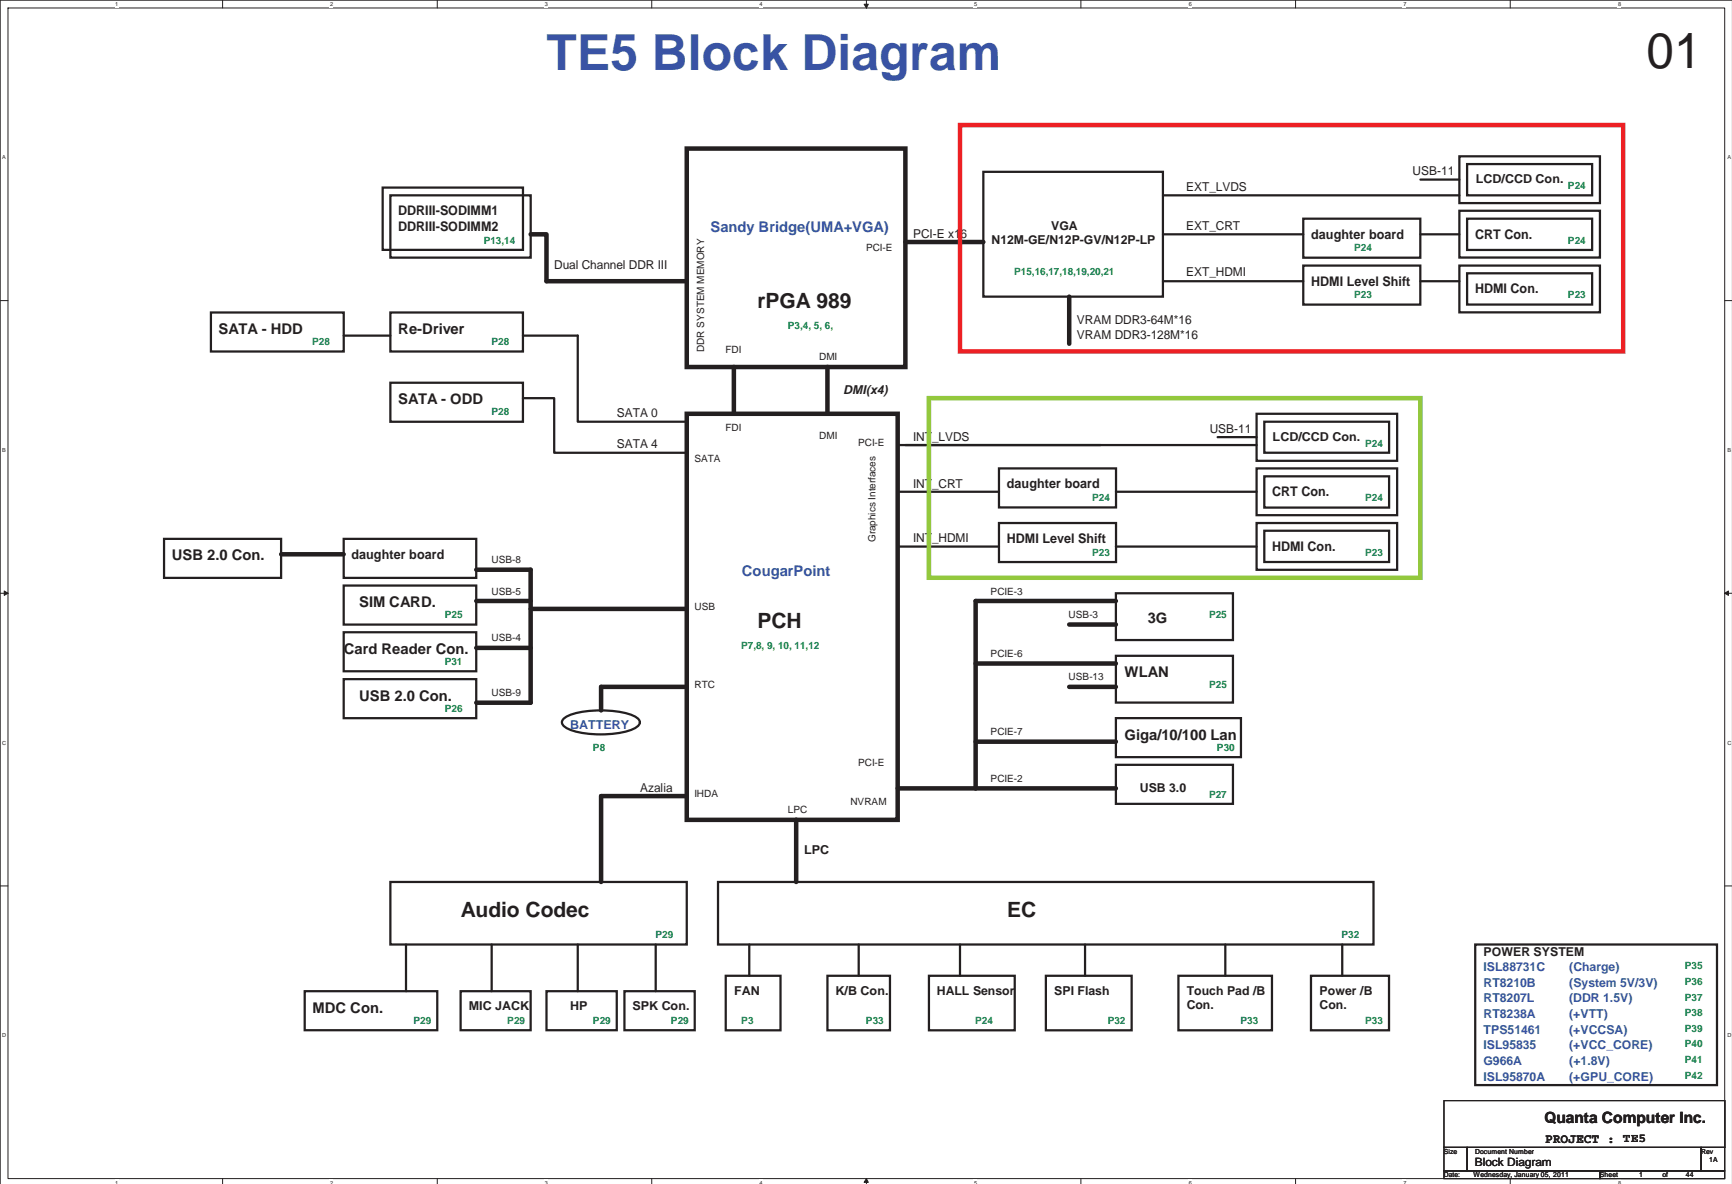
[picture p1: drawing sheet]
<svg xmlns="http://www.w3.org/2000/svg" width="293mm" height="200mm" viewBox="0 0 293 200" stroke-linecap="round" stroke-linejoin="round" font-family="sans-serif">
<path d="M1.4 1.4h290.5v198.1h-290.5zM293.2 0h-293.2v200.4" fill="none" stroke="#231f20" stroke-width=".17"/>
<g fill="#fff">
<path d="M19.5 .2h.5v1.1h-.5z"/>
<path d="M19.5 199.6h.5v.8h-.5z"/>
</g>
<path d="M37.7 0v1.4M37.7 199.5v.9" fill="none" stroke="#231f20" stroke-width=".17"/>
<g fill="#fff">
<path d="M55.8 .2h.6v1.1h-.6z"/>
<path d="M55.8 199.6h.6v.8h-.6z"/>
</g>
<path d="M74 0v1.4M74 199.5v.9" fill="none" stroke="#231f20" stroke-width=".17"/>
<g fill="#fff">
<path d="M92.1 .2h.6v1.1h-.6z"/>
<path d="M92.1 199.6h.6v.8h-.6z"/>
</g>
<path d="M110.3 0v1.4M110.3 199.5v.9" fill="none" stroke="#231f20" stroke-width=".17"/>
<g fill="#fff">
<path d="M128.5 .2h.5v1.1h-.5z"/>
<path d="M128.5 199.6h.5v.8h-.5z"/>
</g>
<path d="M146.6 0v1.4M146.6 199.5v.9" fill="none" stroke="#231f20" stroke-width=".17"/>
<path d="M146.3 .7h.7l-.4 .7z" fill="#231f20"/>
<path d="M146.3 .7h.7l-.4 .7z" fill="none" stroke="#231f20" stroke-width=".17"/>
<path d="M146.6 199.5l.4 .6h-.7z" fill="#231f20"/>
<path d="M146.6 199.5l.4 .6h-.7z" fill="none" stroke="#231f20" stroke-width=".17"/>
<g fill="#fff">
<path d="M164.8 .2h.5v1.1h-.5z"/>
<path d="M164.8 199.6h.5v.8h-.5z"/>
</g>
<path d="M183 0v1.4M183 199.5v.9" fill="none" stroke="#231f20" stroke-width=".17"/>
<g fill="#fff">
<path d="M201.1 .2h.5v1.1h-.5z"/>
<path d="M201.1 199.6h.5v.8h-.5z"/>
</g>
<path d="M219.3 0v1.4M219.3 199.5v.9" fill="none" stroke="#231f20" stroke-width=".17"/>
<g fill="#fff">
<path d="M237.5 .2h.5v1.1h-.5z"/>
<path d="M237.5 199.6h.5v.8h-.5z"/>
</g>
<path d="M255.6 0v1.4M255.6 199.5v.9" fill="none" stroke="#231f20" stroke-width=".17"/>
<g fill="#fff">
<path d="M273.8 .2h.5v1.1h-.5z"/>
<path d="M273.8 199.6h.5v.8h-.5z"/>
<path d="M.4 26.1h.6v1.1h-.6z"/>
<path d="M292.3 26.1h.6v1.1h-.6z"/>
<path d="M.4 75.6h.6v1.1h-.6z"/>
<path d="M292.3 75.6h.6v1.1h-.6z"/>
</g>
<path d="M0 50.9h1.4M291.9 50.9h1.3" fill="none" stroke="#231f20" stroke-width=".17"/>
<g fill="#fff">
<path d="M.4 125.2h.7v1h-.7z"/>
<path d="M292.3 125.2h.7v1h-.7z"/>
</g>
<path d="M0 100.4h1.4M291.9 100.4h1.3" fill="none" stroke="#231f20" stroke-width=".17"/>
<path d="M.7 100l.7 .4-.7 .4z" fill="#231f20"/>
<path d="M.7 100l.7 .4-.7 .4z" fill="none" stroke="#231f20" stroke-width=".17"/>
<path d="M291.9 100.4l.7-.4v.8z" fill="#231f20"/>
<path d="M291.9 100.4l.7-.4v.8z" fill="none" stroke="#231f20" stroke-width=".17"/>
<g fill="#fff">
<path d="M.4 174.7h.7v1.1h-.7z"/>
<path d="M292.3 174.7h.7v1.1h-.7z"/>
</g>
<path d="M0 149.9h1.4M291.9 149.9h1.3M244.4 186.3h47.6v7.9h-47.6zM244.4 194.2h3.9v4h-3.9zM244.4 198.2h26.4v1.3h-26.4zM248.3 194.2h39.6v4h-39.6zM270.8 198.2h21.1v1.3h-21.1zM287.9 194.2h4v4h-4z" fill="none" stroke="#231f20" stroke-width=".17"/>
<g fill="none" stroke="#231f20" stroke-width=".76">
<path d="M89.8 39.7h2.7v7.9h23.7M116.2 25.1h37v37h-37zM153.2 41h13.2M181 50.2v8M116.2 70h35.7v68.8h-35.7zM124.2 62.1v7.9M140.1 62.1v7.9M47.6 93.8h10.6M80.6 96.4h9.2v22.5h-9.2M80.6 101.7h9.2M80.6 109.6h9.2M89.8 103h26.4"/>
<path d="M116.2 116.2h-14.5v4M165.1 112.3h23.8M181 105.7h7.9M181 116.2h7.9M188.9 101.7h-23.8v31.7M116.2 134.7h-14.5v14.6M134.8 138.7v10.6M151.9 133.4h13.2M165.1 125.5h23.8M165.1 133.4h23.8"/>
</g>
<g fill="none" stroke="#231f20" stroke-width=".38">
<path d="M64.8 31.7h23.7v10.6h-23.7zM66.1 33.1h23.7v10.5h-23.7zM166.4 29.1h30.4v21.1h-30.4zM196.8 33.1h50.2M196.8 39.7h23.8M220.6 37h19.8v6.6h-19.8zM240.4 39.7h6.6M240.4 30.4h6.6M247 26.5h23.8v7.9h-23.8zM247 35.7h23.8v7.9h-23.8zM248.3 27.8h21.2v5.3h-21.2zM248.3 37h21.2v5.3h-21.2z"/>
<path d="M35.7 52.9h22.5v6.6h-22.5zM58.2 56.8h7.9M66.1 52.9h22.4v6.6h-22.4zM88.5 56.8h9.3v14.6h18.4M196.8 47.6h23.8M220.6 44.9h19.8v6.7h-19.8zM240.4 47.6h6.6M247 44.9h23.8v8h-23.8zM248.3 46.3h21.2v5.2h-21.2zM66.1 64.8h22.4v6.6h-22.4zM88.5 67.4h5.3v9.2h22.4M151.9 75.3h34.4"/>
<path d="M153.2 75.3h59.5M169.1 79.3h19.8v6.6h-19.8zM206.1 74h6.6M212.7 70h23.8v8h-23.8zM212.7 79.3h23.8v7.9h-23.8zM214 71.4h21.1v5.2h-21.1zM27.8 91.2h19.8v6.6h-19.8zM58.2 99.1h22.4v6.6h-22.4zM58.2 91.2h22.4v6.6h-22.4zM151.9 92.5h17.2M151.9 83.2h17.2M169.1 88.5h19.8v6.6h-19.8z"/>
<path d="M188.9 92.5h23.8M188.9 83.2h23.8M212.7 88.5h23.8v7.9h-23.8zM214 89.8h21.1v5.3h-21.1zM214 80.6h21.1v5.3h-21.1zM58.2 107h22.4v6.6h-22.4zM58.2 114.9h22.4v6.6h-22.4zM188.9 100.4h19.8v7.9h-19.8zM188.9 111h19.8v7.9h-19.8zM95.5 121.5a9.7 9.7 0 0 1 5-1.2l1.2-.1a12.1 12.1 0 0 1 6.2 1.3 .82 .82 0 0 1 0 1.5 12.8 12.8 0 0 1-7.4 1.3 9.6 9.6 0 0 1-5-1.3 .82 .82 0 0 1 0-1.5zM188.9 121.5h21.1v6.6h-21.1zM188.9 129.4h19.8v6.6h-19.8z"/>
<path d="M66.1 149.3h50.1v10.5h-50.1zM68.7 159.8v7.9M83.2 159.8v7.9M97.8 159.8v7.9M111 159.8v7.9M121.5 149.3h111v10.5h-111zM126.8 159.8v5.3M145.3 159.8v5.3M162.5 159.8v5.3M183.7 159.8v5.3M207.4 159.8v5.3M227.2 159.8v5.3"/>
<path d="M249.7 159.8h40.9v23.8h-40.9zM51.6 167.7h22.4v6.7h-22.4zM78 167.7h11.8v6.7h-11.8zM92.5 167.7h11.9v6.7h-11.9zM105.7 167.7h11.9v6.7h-11.9zM122.8 165.1h9.3v9.3h-9.3zM140.1 165.1h10.5v9.3h-10.5zM157.2 165.1h14.6v9.3h-14.6zM177 165.1h14.5v9.3h-14.5zM199.5 165.1h15.8v9.3h-15.8zM221.9 165.1h13.2v9.3h-13.2z"/>
</g>
<path d="M162.5 21.2h112.2v38.3h-112.2z" fill="none" stroke="#ed2024" stroke-width=".76"/>
<path d="M157.2 67.4h83.2v30.4h-83.2z" fill="none" stroke="#93c83d" stroke-width=".76"/>
<text font-size="8.4" fill="#3953a4" x="92.5" y="11.8">TE5 Block Diagram</text>
<text font-size="8.4" fill="#231f20" x="278.7" y="11.5">01</text>
<g font-size="3.6" fill="#231f20">
<text x="128.2" y="52.2">rPGA 989</text>
<text x="128.2" y="106.3">PCH</text>
<text x="78" y="155.2">Audio Codec</text>
<text x="170.5" y="155.2">EC</text>
</g>
<text font-size="2.6" fill="#231f20" x="261.4" y="190">Quanta Computer Inc.</text>
<g font-size="2.5" fill="#3953a4">
<text x="120.3" y="39.3">Sandy Bridge(UMA+VGA)</text>
<text x="125.6" y="97.4">CougarPoint</text>
</g>
<g font-size="2.5" fill="#231f20">
<text x="37" y="56.5">SATA - HDD</text>
<text x="67.4" y="56.5">Re-Driver</text>
<text x="67.4" y="68.4">SATA - ODD</text>
<text x="29.1" y="94.8">USB 2.0 Con.</text>
<text x="60.8" y="102.7">SIM CARD.</text>
<text x="194.3" y="105.4">3G</text>
<text x="58.2" y="110.7">Card Reader Con.</text>
<text x="60.8" y="118.6">USB 2.0 Con.</text>
<text x="190.3" y="114.6">WLAN</text>
<text x="190.3" y="125.2">Giga/10/100 Lan</text>
<text x="52.9" y="171.4">MDC Con.</text>
</g>
<g font-size="2.2" fill="#231f20">
<text x="67.4" y="36.4">DDRIII-SODIMM1</text>
<text x="67.4" y="39.1">DDRIII-SODIMM2</text>
<text x="221.9" y="40.4">daughter board</text>
<text x="249.7" y="40.4">CRT Con.</text>
<text x="221.9" y="48.3">HDMI Level Shift</text>
<text x="249.7" y="49.6">HDMI Con.</text>
<text x="170.4" y="82.7">daughter board</text>
<text x="215.3" y="84">CRT Con.</text>
<text x="59.5" y="94.6">daughter board</text>
<text x="170.4" y="91.9">HDMI Level Shift</text>
<text x="215.3" y="93.2">HDMI Con.</text>
<text x="261.5" y="193.4">PROJECT : TE5</text>
</g>
<g font-size="2.1" fill="#231f20">
<text x="239.1" y="29.7">USB-11</text>
<text x="200.8" y="32.3">EXT_LVDS</text>
<text x="249.8" y="31">LCD/CCD Con.</text>
<text x="154.5" y="40.3">PCI-E x16</text>
<text x="167.8" y="41.4">N12M-GE/N12P-GV/N12P-LP</text>
<text x="177.9" y="38.9">VGA</text>
<text x="200.8" y="38.9">EXT_CRT</text>
<text x="93.8" y="45.5">Dual Channel DDR III</text>
<text x="200.8" y="46.7">EXT_HDMI</text>
<text x="182.3" y="57.4">VRAM DDR3-128M*16</text>
<text x="182.3" y="54.8">VRAM DDR3-64M*16</text>
<text x="104.4" y="70.6">SATA 0</text>
<text x="142.7" y="66.7">DMI(x4)</text>
<text x="104.4" y="75.9">SATA 4</text>
<text x="154.5" y="74.6">INT_LVDS</text>
<text x="204.8" y="73.3">USB-11</text>
<text x="215.4" y="74.6">LCD/CCD Con.</text>
<text x="154.5" y="82.5">INT_CRT</text>
<text x="154.5" y="91.7">INT_HDMI</text>
<text x="108.3" y="134">Azalia</text>
<text x="193" y="134">USB 3.0</text>
<text x="136.1" y="144.6">LPC</text>
<text x="251.1" y="161.8">POWER SYSTEM</text>
<text x="79.3" y="171">MIC JACK</text>
<text x="96.5" y="171">HP</text>
<text x="107.1" y="171">SPK Con.</text>
<text x="124.3" y="168.3">FAN</text>
<text x="141.4" y="168.3">K/B Con.</text>
<text x="158.6" y="168.3">HALL Sensor</text>
<text x="178.4" y="168.3">SPI Flash</text>
<text x="200.9" y="168.3">Touch Pad /B</text>
<text x="200.9" y="170.8">Con.</text>
<text x="223.4" y="168.3">Power /B</text>
<text x="223.4" y="170.8">Con.</text>
</g>
<g font-size="2.1" fill="#3953a4">
<text x="96.5" y="123.4">BATTERY</text>
<text x="251.1" y="164.4">ISL88731C</text>
<text x="251.1" y="167">RT8210B</text>
<text x="265.6" y="164.4">(Charge)</text>
<text x="265.6" y="167">(System 5V/3V)</text>
<text x="251.1" y="169.7">RT8207L</text>
<text x="251.1" y="172.3">RT8238A</text>
<text x="265.6" y="169.7">(DDR 1.5V)</text>
<text x="265.6" y="172.3">(+VTT)</text>
<text x="251.1" y="174.9">TPS51461</text>
<text x="251.1" y="177.6">ISL95835</text>
<text x="265.6" y="174.9">(+VCCSA)</text>
<text x="265.6" y="177.6">(+VCC_CORE)</text>
<text x="251.1" y="180.2">G966A</text>
<text x="251.1" y="182.9">ISL95870A</text>
<text x="265.6" y="180.2">(+1.8V)</text>
<text x="265.6" y="182.9">(+GPU_CORE)</text>
</g>
<text font-size="1.9" fill="#231f20" x="249.6" y="197.3">Block Diagram</text>
<g font-size="1.7" fill="#098040">
<text x="265.4" y="32">P24</text>
<text x="81.9" y="41.2">P13,14</text>
<text x="265.4" y="41.2">P24</text>
<text x="171.7" y="46.5">P15,16,17,18,19,20,21</text>
<text x="229.2" y="42.5">P24</text>
<text x="229.2" y="50.5">P23</text>
<text x="265.4" y="50.5">P23</text>
<text x="52.8" y="58.4">P28</text>
<text x="83.2" y="58.4">P28</text>
<text x="133.3" y="55.7">P3,4, 5, 6,</text>
<text x="83.2" y="70.3">P28</text>
<text x="231.1" y="75.6">P24</text>
<text x="184.9" y="84.8">P24</text>
<text x="231.1" y="84.8">P24</text>
<text x="184.9" y="94.1">P23</text>
<text x="231.1" y="94.1">P23</text>
<text x="75.3" y="104.6">P25</text>
<text x="204.6" y="104.6">P25</text>
<text x="75.3" y="112.6">P31</text>
<text x="125.4" y="109.9">P7,8, 9, 10, 11,12</text>
<text x="204.7" y="116.5">P25</text>
<text x="75.3" y="120.5">P26</text>
<text x="100.4" y="127.1">P8</text>
<text x="206" y="127.1">P30</text>
<text x="204.6" y="135">P27</text>
<text x="110.9" y="158.8">P29</text>
<text x="227.1" y="158.8">P32</text>
<text x="285.2" y="164">P35</text>
<text x="285.2" y="166.7">P36</text>
<text x="70" y="173.3">P29</text>
<text x="85.9" y="173.3">P29</text>
<text x="100.4" y="173.3">P29</text>
<text x="113.6" y="173.3">P29</text>
<text x="125.5" y="173.4">P3</text>
<text x="146.6" y="173.4">P33</text>
<text x="165.1" y="173.3">P24</text>
<text x="187.5" y="173.4">P32</text>
<text x="210" y="173.4">P33</text>
<text x="231.1" y="173.3">P33</text>
<text x="285.2" y="172">P38</text>
<text x="285.2" y="169.3">P37</text>
<text x="285.2" y="179.9">P41</text>
<text x="285.2" y="174.6">P39</text>
<text x="285.2" y="177.2">P40</text>
<text x="285.2" y="182.5">P42</text>
</g>
<g font-size="1.7" fill="#231f20">
<text x="146.6" y="42.5">PCI-E</text>
<text x="119.2" y="59.6" transform="rotate(-90 119.2 59.6)">DDR SYSTEM MEMORY</text>
<text x="122.8" y="59.7">FDI</text>
<text x="138.6" y="61">DMI</text>
<text x="122.8" y="72.9">FDI</text>
<text x="138.7" y="74.2">DMI</text>
<text x="145.2" y="75.5">PCI-E</text>
<text x="117.5" y="78.1">SATA</text>
<text x="83.2" y="95.3">USB-8</text>
<text x="148.2" y="91.8" transform="rotate(-90 148.2 91.8)">Graphics Interfaces</text>
<text x="83.2" y="100.6">USB-5</text>
<text x="167.7" y="100.6">PCIE-3</text>
<text x="117.5" y="103.3">USB</text>
<text x="180.9" y="104.6">USB-3</text>
<text x="83.2" y="108.5">USB-4</text>
<text x="167.7" y="111.2">PCIE-6</text>
<text x="83.2" y="117.8">USB-9</text>
<text x="117.5" y="116.4">RTC</text>
<text x="180.9" y="115.2">USB-13</text>
<text x="167.7" y="124.4">PCIE-7</text>
<text x="145.2" y="129.6">PCI-E</text>
<text x="117.5" y="134.9">IHDA</text>
<text x="133.4" y="137.6">LPC</text>
<text x="143.9" y="136.3">NVRAM</text>
<text x="167.7" y="132.3">PCIE-2</text>
</g>
<g font-size="1.2" fill="#231f20">
<text x="244.4" y="195.3">Size</text>
<text x="249.7" y="195.3">Document Number</text>
<text x="287.9" y="195.3">Rev</text>
<text x="289.3" y="196.6">1A</text>
<text x="244.4" y="199.2">Date:</text>
<text x="249.4" y="199.3">Wednesday, January 05, 2011</text>
<text x="270.8" y="199.2">Sheet</text>
<text x="277.4" y="199.3">1</text>
<text x="281.4" y="199.3">of</text>
<text x="285.3" y="199.3">44</text>
</g>
<g font-size=".9" fill="#231f20">
<text x="19.5" y="1.1">1</text>
<text x="55.9" y="1.1">2</text>
<text x="92.2" y="1.1">3</text>
<text x="128.5" y="1.1">4</text>
<text x="164.9" y="1.1">5</text>
<text x="201.2" y="1.1">6</text>
<text x="237.6" y="1.1">7</text>
<text x="273.9" y="1.1">8</text>
<text x=".4" y="27">A</text>
<text x="292.4" y="27">A</text>
<text x=".4" y="76.5">B</text>
<text x="292.4" y="76.5">B</text>
<text x=".4" y="126">C</text>
<text x="292.4" y="126">C</text>
<text x=".4" y="175.5">D</text>
<text x="292.4" y="175.5">D</text>
<text x="19.5" y="200.5">1</text>
<text x="55.9" y="200.5">2</text>
<text x="92.2" y="200.5">3</text>
<text x="128.5" y="200.5">4</text>
<text x="164.9" y="200.5">5</text>
<text x="201.2" y="200.5">6</text>
<text x="237.6" y="200.5">7</text>
<text x="273.9" y="200.5">8</text>
</g>
</svg>
